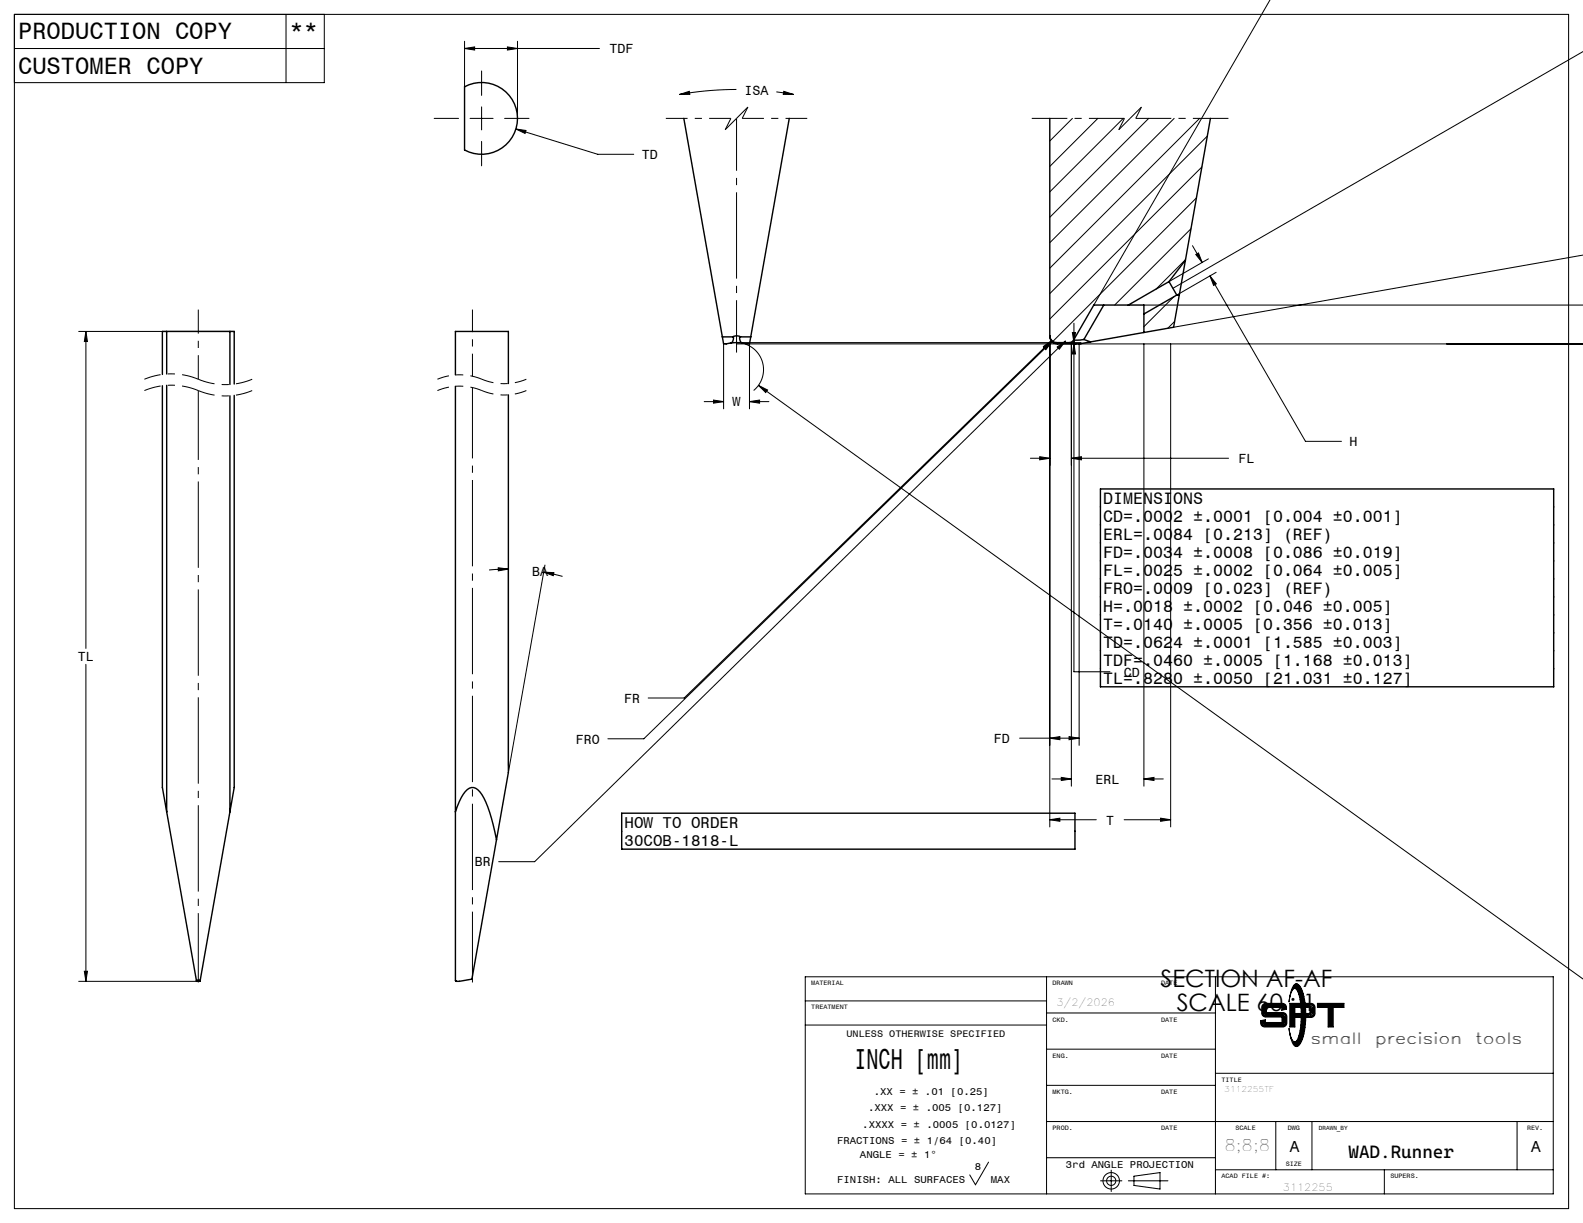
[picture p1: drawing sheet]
<svg xmlns="http://www.w3.org/2000/svg" width="279mm" height="216mm" viewBox="0 0 279 216" stroke-linecap="round" stroke-linejoin="round" font-family="sans-serif">
<g fill="none" stroke="#000" stroke-width=".25">
<path d="M82 15.3a6.3 6.3 0 0 1 9.3 5.6 6.3 6.3 0 0 1-9.3 5.6zM120.7 20.9l6.8 38.6M139.3 20.9l-6.8 38.6M185.3 20.9v38.4M213.6 20.9l-4.4 25M29.4 58.5h-.7v7.6M29.4 58.5v7.5M29.4 58.5h11.2M40.6 58.5h.7v9.3M40.6 58.5v9.4M127.5 59.5l.2 1.2 1.3-.1M127.5 59.5h1.8"/>
<path d="M130.7 59.5h1.8M132.5 59.5l-.2 1.2-1.3-.1M185.3 59.3a1.22 1.22 0 0 0 1.2 1.2M185.3 59.3v.2a1.37 1.37 0 0 0 .7 1.1M191.3 59.9l-1.8 .1M191.3 59.9l1.2 .5M194.8 53.9l-3.5 6M199.2 53.9h2.7v1.5M199.2 53.9h-6.1l-3.6 6.1M201.9 58.7l-11.4 2h-3.8l-.7-.1M201.9 55.4v3.3M206.3 49.7l1.4 2.4"/>
<path d="M206.3 49.7l-7.1 4.2M207.7 52.1l-5.8 3.3M208.2 52l-.5 .1M208.2 52l-1.1 5.8-5.2 .9M209.2 45.9l-1 6.1M209.2 45.9l-2.9 3.8M28.7 68.1v70.9l.7 4.3M29.4 68v75.3M40.6 69.9v73.4M41.3 69.8v69.2l-.7 4.3M80.4 66.2v-7.7h9.3v9.2M80.4 68.2v104.9l.1 .1h.6l2.2-.4 4.3-24.5"/>
<path d="M89.7 69.7v66.7l-2.1 11.9M128.9 60.6a.88 .88 0 0 0 .5-1.1h-.1a1.33 1.33 0 0 1 1.4 0h-.1a.88 .88 0 0 0 .4 1l.1 .1M128.9 60.6h2.2M186.5 60.5l-.5 .1M186.5 60.5h2.2M188.7 60.5l1.2 .2M189.5 60l-.5 .4-.3 .1M194.2 86.3h80v34.9h-80zM29.4 143.3l5.3 29.8M40.6 143.3l-5.3 29.8M80.4 143.3l.7-1.8a3.7 3.7 0 0 1 2.1-2.5 2.52 2.52 0 0 1 2.2 1.9l1 2.5 1.2 4.9M109.7 143.6h80v6.3h-80z"/>
<path d="M34.7 173.1v.1h.2M34.7 173.1h.2M34.9 173.2h.2M34.9 173.1v.1M35.1 173.1v.1M35.1 173.1h-.2M35.1 173.1h.2M35.3 173.1v.1h-.2M80.5 173.2h.1"/>
</g>
<g fill="none" stroke="#000" stroke-width=".18">
<path d="M224.2 0l-31.1 53.9M2.5 8.6h54.7M2.5 2.5h274.4v210.9h-274.4zM50.5 2.5v12.1M57.2 2.5v12.1h-54.7M82 7.3v8M82 8.6h23.8M82 8.6l1.8-.3v.5zM85 12.5v4.3M85 18.9v4M89.6 8.3l1.7 .3-1.7 .2zM91.3 7.3v13.6"/>
<path d="M119.9 16.7l1.8-.6v.6zM130 15.8a57.9 57.9 0 0 0-10.1 .9M137 16.2l3.1 .5M138.3 16.1l1.8 .6h-1.8zM279.4 9.1l-72.4 41.8M76.6 20.9h4.3M83 20.9h4M85 25v4.3M89.1 20.9h4.3M91.1 22.8l14.4 4.4h6.4M91.1 22.8l1.7 .2-.1 .6zM189.3 20.9l-4 4"/>
<path d="M193.8 20.9l-8.5 8.5M198.3 20.9l-13 13M202.8 20.9l-17.5 17.5M207.2 20.9l-21.9 22M211.2 34.9l-25.4 25.4M211.7 20.9l-26.4 26.4M212.1 29.5l-26.8 26.8M213.1 24l-27.8 27.8M13.9 58.5h27.4M15.2 58.5l.2 1.8h-.5zM15.2 58.5v56M189.3 58.7h.5l-.3 1.8z"/>
<path d="M189.5 57.1v3.4M201.9 53.9h77.5M207.2 52.4l-5.3 5.3M207.3 56.7l-1.2 1.3M209.2 45.8l-5.1 5.2M210.2 40.4l-13.5 13.5M210.5 43.4l1.7 2.9M211.1 44.9l.4-.2 .7 1.6zM213.3 45.7l-7 4M213.6 48.7l16.8 29.2h6.4M213.6 48.7l1.1 1.4-.5 .3zM214.7 48.1l-7 4"/>
<path d="M279.4 45l-72.3 12.8M124.3 70.9h3.4M125.9 70.6l1.8 .3-1.8 .3zM127.7 60.7v11.5M130 60.7h149.4M130 60.5h60.8M131.5 60.7a4.8 4.8 0 0 1 1.5 8.2M132.3 70.9l1.8-.3v.6zM132.3 60.7v11.5M132.3 70.9h3.4M133.9 68l1.6 .8-.4 .5zM133.9 68l145.5 104.9"/>
<path d="M184.2 61.2l1.4-1.1-1.1 1.4zM184.2 61.3l1.5-1-1.1 1.4zM185.3 60.7v85.3M185.6 60.1l-64.8 63.1h-6.4M185.7 60.3l-72.1 70.1h-6.3M186.6 61.3l1.4-1.1-1 1.4zM188 60.2l-93.6 91.9h-6.4M189.1 60.7v78.1M189.5 60.7l.3 1.8h-.5zM189.5 60.7v57.9h6.4M190.5 60.7v70.9M201.9 60.7v78.1"/>
<path d="M206.6 60.7v85.3M96.2 99.8l-6.5 36.6M181.9 80.9h3.4M183.5 80.6l1.8 .3-1.8 .3zM189.1 80.9h27.7M189.1 80.9l1.8-.3v.6zM15.2 117.3v55.9M87.9 100.2l1.8 .3-1.7 .3zM89.7 100.5v34.6M89.7 100.5l-3.4 .1M96 101l1.8 .1-.1 .5zM96 101l3.3 .8"/>
<path d="M180 130.3h10.5M185.3 130.3l1.8-.3v.6zM185.7 137.5h3.4M187.3 137.2l1.8 .3-1.8 .3zM188.7 130l1.8 .3-1.8 .3zM201.9 137.5h3.4M201.9 137.5l1.8-.3v.6zM185.3 144.7h8.2M185.3 144.7l1.8-.3v.6zM198.4 144.7h8.2M204.8 144.4l1.8 .3-1.8 .3zM13.9 173.2h21.1"/>
<path d="M14.9 171.5h.5l-.2 1.7zM142.1 172.4h132.1v38.4h-132.1zM142.1 176.7h42.6M184.7 172.4v38.4M184.7 178.8h29.8M214.5 172.4v38.4M222.9 177.3l.5-.2h2.9a.79 .79 0 0 1 .8 1l-.9 .2v-.5h-2.7v.9h2.9a.72 .72 0 0 1 .7 .8v1.1a.72 .72 0 0 1-.7 .7h-3.2a.72 .72 0 0 1-.7-.7v-.4l.8-.2v.5h3v-1h-2.9a.72 .72 0 0 1-.7-.7v-1.1zM223 177.4l.4-.1h2.9a.61 .61 0 0 1 .6 .7l-.5 .2v-.5h-3v1.2h3a.58 .58 0 0 1 .6 .6v1.1a.58 .58 0 0 1-.6 .5h-3.2a.64 .64 0 0 1-.6-.8l.6-.1v.4h3.2v-1.2h-3a.58 .58 0 0 1-.6-.6v-1.1zM223.1 177.6l.3-.2h2.9l.3 .1 .2 .4-.3 .1v-.5h-3.3v1.5l3.4 .1 .2 .4-.1 1.4-.3 .1h-3.2l-.3-.1-.1-.5h.3v.4h3.5v-1.5l-3.4-.1-.2-.4zM223.1 177.8v1.1M223.4 179.1h3M226.6 177.7l.1 .2"/>
<path d="M226.7 179.4v1.3M227.6 177.1h1.9v.7h-1v1.1h1.1v.7h-1.1v1.7h-.9zM227.8 177.3h1.5l.1 .4h-1v1.4h1v.4h-1v1.6h-.6zM227.9 177.4h1.3v.1h-.9v1.7h1v.1h-1v1.7h-.4zM228.1 177.5v3.4M228.4 173.8a.69 .69 0 0 1 1.1 .5 13.7 13.7 0 0 1 0 9.9 .73 .73 0 0 1-.7 .6 .73 .73 0 0 1-.7-.7l-.3-.9-.3-1.6a3 3 0 0 0 1 2.3h.1a3.3 3.3 0 0 0 .9-2.4 12.8 12.8 0 0 0-.6-6.8 .45 .45 0 0 0-.5-.2 .45 .45 0 0 0-.4 .4l-.5 2 .5-2.2zM228.5 174a.51 .51 0 0 1 .6-.1 .51 .51 0 0 1 .3 .4 13.5 13.5 0 0 1 0 9.8l-.3 .4a.47 .47 0 0 1-.5 .1 .47 .47 0 0 1-.3-.4l-.1-.2a.67 .67 0 0 0 1-.6 14.4 14.4 0 0 0-.1-8.6 .6 .6 0 0 0-.9-.4zM228.6 174.1a1.91 1.91 0 0 1 1.1 1.8 15 15 0 0 1-.3 7.7l-.4 .5-.4 .2M228.8 174l-.3 .2a1.65 1.65 0 0 1 1.1 1.6 14.2 14.2 0 0 1-.4 7.9l-.3 .4-.4 .1 .3 .3M228.8 174h.1M228.8 174l.4 .2a8.5 8.5 0 0 1 1 5 8.5 8.5 0 0 1-1 5l-.4 .3M230.4 177.1h1a.72 .72 0 0 1 .7 .7v1.1a.72 .72 0 0 1-.7 .7h-.8v-.7l.5-.1 .1-.7-.2-.2-.5-.1z"/>
<path d="M230.6 177.3h.8a.58 .58 0 0 1 .6 .5v1.1a.58 .58 0 0 1-.6 .6h-.7v-.4l.4-.1 .2-.2v-.7l-.1-.4h-.6zM230.8 177.4h.7l.3 .4v1.3l-.3 .2h-.6v-.1l.3-.1 .3-.2v-1a.58 .58 0 0 0-.7-.4zM231.4 177.6l.3 .2v1.2l-.3 .2M232.5 177.1h4.7v.7h-1.9v3.5h-.9v-3.5h-1.9zM232.7 177.3h4.4v.4h-1.9v3.4h-.6v-3.4h-1.9zM232.8 177.4h4.1v.1h-1.9v3.5h-.3v-3.5h-1.9zM234.9 177.6v3.3M142.1 181h42.6M184.7 191.6h29.8M184.7 198h89.5M184.7 185.2h29.8M214.5 189.5h59.7"/>
<path d="M222.9 180.5v.2M223.2 180.9h3.2M225.2 198v8.5M228.8 184.5h.1M231.6 198v8.5M267.8 198v8.5M174.5 205.2l-2.3 4-1-1.8M184.7 204.4h29.8M194.2 208.5h3.8M196.1 206.6v3.7M199.2 208.5h6.9M200.1 207.6l4.6-.6v2.9l-4.6-.6z"/>
<path d="M214.5 206.5h59.7M244.3 206.5v4.3"/>
<circle cx="196.1" cy="208.5" r=".81"/>
<circle cx="196.1" cy="208.5" r="1.45"/>
</g>
<path d="M85.1 68.9a10.2 10.2 0 0 0-7.9 0M85.1 66.9a10.2 10.2 0 0 0-7.9 0M92.9 68.9a10.2 10.2 0 0 1-7.8 0M92.9 66.9a10.2 10.2 0 0 1-7.8 0" fill="none" stroke="#000" stroke-width=".18" stroke-dasharray="6.3 1.3 1.3 1.3" stroke-dashoffset="4.2" stroke-linecap="butt"/>
<path d="M35 68.9a12.4 12.4 0 0 0-9.5 0M35 66.9a12.4 12.4 0 0 0-9.5 0M44.5 68.9a12.4 12.4 0 0 1-9.5 0M44.5 66.9a12.4 12.4 0 0 1-9.5 0" fill="none" stroke="#000" stroke-width=".18" stroke-dasharray="6.3 1.3 1.3 1.3" stroke-dashoffset="3.4" stroke-linecap="butt"/>
<path d="M129 20.9h-11.5M142.5 20.9h-11.5" fill="none" stroke="#000" stroke-width=".18" stroke-dasharray="6.3 1.3 1.3 1.3" stroke-dashoffset="2.5" stroke-linecap="butt"/>
<path d="M132 18.9l-2 2M201.5 18.9l-2 2M128 22.9l1-2M130 20.9l-2 2M131 20.9l1-2M197.5 22.9l1-2M199.5 20.9l-2 2M200.5 20.9l1-2" fill="none" stroke="#000" stroke-width=".18" stroke-dasharray="6.3 1.3 1.3 1.3" stroke-linecap="butt"/>
<path d="M198.5 20.9h-16.4M216.8 20.9h-16.3" fill="none" stroke="#000" stroke-width=".18" stroke-dasharray="6.3 1.3 1.3 1.3" stroke-dashoffset=".1" stroke-linecap="butt"/>
<path d="M83.4 68.4v105" fill="none" stroke="#000" stroke-width=".18" stroke-dasharray="15.2 1.3 1.3 1.3" stroke-dashoffset="2.7" stroke-linecap="butt"/>
<path d="M83.4 54.7v11.7" fill="none" stroke="#000" stroke-width=".18" stroke-dasharray="15.2 1.3 1.3 1.3" stroke-dashoffset="11.3" stroke-linecap="butt"/>
<path d="M35 68.9v104.5" fill="none" stroke="#000" stroke-width=".18" stroke-dasharray="15.2 1.3 1.3 1.3" stroke-dashoffset="3" stroke-linecap="butt"/>
<path d="M35 54.7v12.2" fill="none" stroke="#000" stroke-width=".18" stroke-dasharray="15.2 1.3 1.3 1.3" stroke-dashoffset="11" stroke-linecap="butt"/>
<path d="M130 20.9v41.3" fill="none" stroke="#000" stroke-width=".18" stroke-dasharray="15.2 1.3 1.3 1.3" stroke-dashoffset="6" stroke-linecap="butt"/>
<path d="M96 101l1.8 .1-.1 .5zM87.9 100.2l1.8 .3-1.7 .3zM15.2 58.5l.2 1.8h-.5zM14.9 171.5h.5l-.2 1.7zM91.1 22.8l1.6 .8 .1-.6zM89.6 8.3l1.7 .3-1.7 .2zM82 8.6l1.8-.3v.5zM132.3 70.9l1.8-.3v.6zM125.9 70.6l1.8 .3-1.8 .3zM119.9 16.7h1.8v-.6zM138.3 16.1v.6h1.8zM189.5 60.7l.3 1.8h-.5zM189.3 58.7h.5l-.3 1.8zM133.9 68l1.2 1.3 .4-.5zM185.3 130.3l1.8-.3v.6zM188.7 130l1.8 .3-1.8 .3zM279.4 58.9v1.8zM204.8 144.4l1.8 .3-1.8 .3zM185.3 144.7l1.8-.3v.6zM184.2 61.3l.4 .4 1.1-1.4zM279.4 52.1v1.8zM279.4 60.7v1.8zM201.9 137.5l1.8-.3v.6zM187.3 137.2l1.8 .3-1.8 .3zM189.1 80.9l1.8-.3v.6zM183.5 80.6l1.8 .3-1.8 .3zM279.4 58.9v1.8zM211.1 44.9l.4-.2 .7 1.6zM213.6 48.7l1.1 1.4-.5 .3zM279.4 58.9v1.8zM184.2 61.2l.3 .3 1.1-1.4zM186.6 61.3l.4 .3 1-1.4z" fill="#000"/>
<text font-size="5.1" x="150.8" y="188.8">INCH [mm]</text>
<g font-size="4.2">
<text x="3.2" y="6.8">PRODUCTION COPY</text>
<text x="51.1" y="6.8">**</text>
<text x="3.2" y="13">CUSTOMER COPY</text>
<text x="204.8" y="174.3">SECTION AF-AF</text>
<text x="207.7" y="178.4">SCALE 60 : 1</text>
</g>
<text font-size="3.2" x="238" y="204.5">WAD.Runner</text>
<g font-size="2.9">
<text x="194.7" y="89">DIMENSIONS</text>
<text x="194.7" y="92.2">CD=.0002 ±.0001 [0.004 ±0.001]</text>
<text x="194.7" y="95.3">ERL=.0084 [0.213] (REF)</text>
<text x="194.7" y="98.5">FD=.0034 ±.0008 [0.086 ±0.019]</text>
<text x="194.7" y="101.7">FL=.0025 ±.0002 [0.064 ±0.005]</text>
<text x="194.7" y="104.9">FRO=.0009 [0.023] (REF)</text>
<text x="194.7" y="108">H=.0018 ±.0002 [0.046 ±0.005]</text>
<text x="194.7" y="111.2">T=.0140 ±.0005 [0.356 ±0.013]</text>
<text x="194.7" y="114.4">TD=.0624 ±.0001 [1.585 ±0.003]</text>
<text x="194.7" y="117.5">TDF=.0460 ±.0005 [1.168 ±0.013]</text>
<text x="194.7" y="120.7">TL=.8280 ±.0050 [21.031 ±0.127]</text>
</g>
<g font-size="2.8">
<text x="110.2" y="146.2">HOW TO ORDER</text>
<text x="110.2" y="149.3">30COB-1818-L</text>
<text x="231.4" y="184.3">small</text>
<text x="242.8" y="184.3">precision</text>
<text x="260.5" y="184.3">tools</text>
<text x="216.1" y="203.3">8;8;8</text>
<text x="227.7" y="203.3">A</text>
<text x="270.3" y="203.3">A</text>
</g>
<g font-size="2.3">
<text x="107.6" y="9.4">TDF</text>
<text x="131.4" y="16.7">ISA</text>
<text x="113.3" y="28.1">TD</text>
<text x="129.3" y="71.7">W</text>
<text x="218.6" y="81.7">FL</text>
<text x="238.2" y="78.8">H</text>
<text x="93.9" y="101.7">BA</text>
<text x="13.8" y="116.7">TL</text>
<text x="198.3" y="119.4">CD</text>
<text x="110.2" y="124.1">FR</text>
<text x="101.7" y="131.3">FRO</text>
<text x="175.4" y="131.2">FD</text>
<text x="193.4" y="138.4">ERL</text>
<text x="195.3" y="145.6">T</text>
<text x="83.8" y="153">BR</text>
</g>
<g font-size="1.8">
<text x="186.5" y="177.6">3/2/2026</text>
<text x="153.2" y="196.2">.XXX = ± .005 [0.127]</text>
<text x="154.2" y="193.3">.XX = ± .01 [0.25]</text>
<text x="147.7" y="201.9">FRACTIONS = ± 1/64 [0.40]</text>
<text x="152.2" y="199">.XXXX = ± .0005 [0.0127]</text>
<text x="147.8" y="208.8">FINISH: ALL SURFACES</text>
<text x="151.8" y="204.5">ANGLE = ± 1°</text>
<text x="172.1" y="206.5">8</text>
<text x="174.9" y="208.8">MAX</text>
<text x="188.1" y="206.2">3rd ANGLE PROJECTION</text>
<text x="226.4" y="210.2">3112255</text>
</g>
<text font-size="1.7" x="149.4" y="183">UNLESS OTHERWISE SPECIFIED</text>
<text font-size="1.4" x="216.1" y="192.8">3112255TF</text>
<g font-size="1.1">
<text x="143.2" y="173.9">MATERIAL</text>
<text x="185.8" y="173.9">DRAWN</text>
<text x="204.9" y="173.9">DATE</text>
<text x="143.2" y="178.2">TREATMENT</text>
<text x="185.8" y="180.3">CKD.</text>
<text x="204.9" y="180.3">DATE</text>
<text x="185.8" y="186.7">ENG.</text>
<text x="204.9" y="186.7">DATE</text>
<text x="215.6" y="191">TITLE</text>
<text x="185.8" y="193.1">MKTG.</text>
<text x="204.9" y="193.1">DATE</text>
<text x="185.8" y="199.5">PROD.</text>
<text x="204.9" y="199.5">DATE</text>
<text x="218.1" y="199.5">SCALE</text>
<text x="227.3" y="199.5">DWG</text>
<text x="232.8" y="199.5">DRAWN_BY</text>
<text x="269.5" y="199.5">REV.</text>
<text x="215.6" y="208">ACAD FILE #:</text>
<text x="226.9" y="205.9">SIZE</text>
<text x="245.4" y="208">SUPERS.</text>
</g>
</svg>
